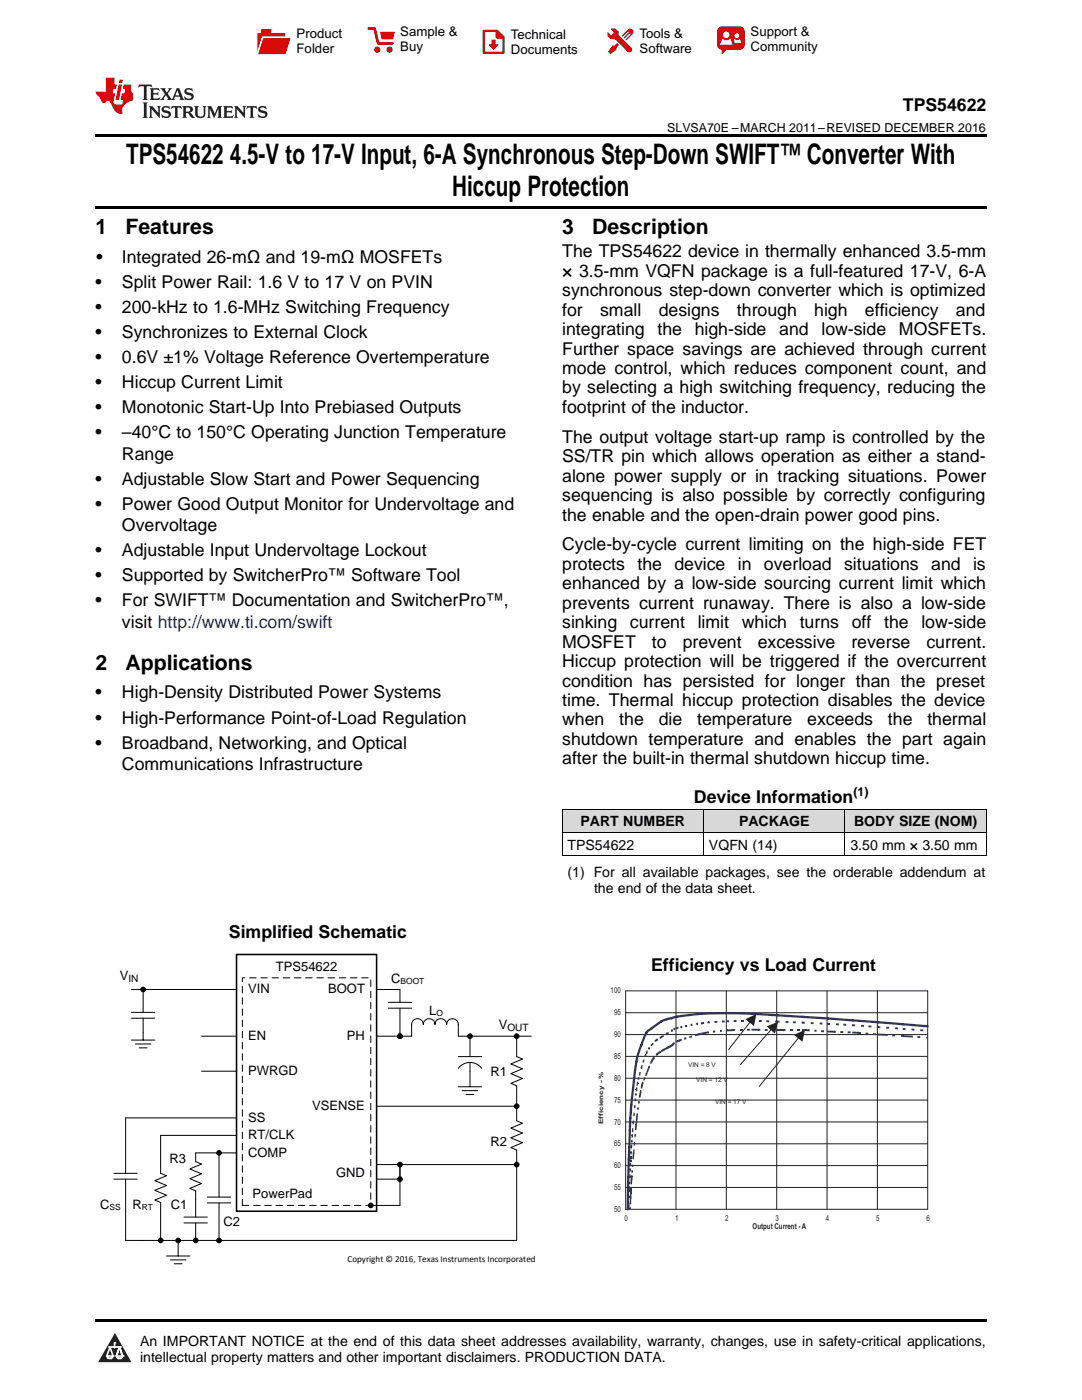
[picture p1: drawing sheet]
<svg xmlns="http://www.w3.org/2000/svg" width="216mm" height="279mm" viewBox="0 0 216 279" stroke-linecap="round" stroke-linejoin="round" font-family="sans-serif">
<g fill="#d8d8d8">
<path d="M112.2 161.5h28.2v4.7h-28.2z"/>
<path d="M140.4 161.5h28.2v4.7h-28.2z"/>
<path d="M168.6 161.5h28.2v4.7h-28.2z"/>
</g>
<path d="M22.9 266l3.3 5.9h-6.6z" fill="#231f20"/>
<path d="M21.3 270.6h1.2l-.3 .5h-.3a.53 .53 0 0 1-.6-.5z" fill-rule="evenodd" fill="#fff"/>
<path d="M21.3 270.6h1.2l-.3 .5h-.3a.53 .53 0 0 1-.6-.5z" fill="none" stroke="#231f20" stroke-width=".33"/>
<path d="M21.3 270.6l1.2 .1-.3 .4h-.5z" fill="none" stroke="#fff" stroke-width=".33"/>
<path d="M22.9 268.9h.1" fill="none" stroke="#fff" stroke-width=".33"/>
<path d="M22.9 268v.9z" fill="#fff"/>
<path d="M22.9 268v.9z" fill="none" stroke="#fff" stroke-width=".33"/>
<circle cx="22.9" cy="268" r=".16" fill="#fff"/>
<path d="M21.8 268.8h.1" fill="none" stroke="#fff" stroke-width=".33"/>
<path d="M21.8 268.8h2.2z" fill="#fff"/>
<path d="M21.8 268.8h2.2z" fill="none" stroke="#fff" stroke-width=".33"/>
<circle cx="24" cy="268.8" r=".16" fill="#fff"/>
<path d="M23.2 270.6h.1" fill="none" stroke="#fff" stroke-width=".33"/>
<path d="M23.8 268.8l-.6 1.8z" fill="#fff"/>
<path d="M23.8 268.8l-.6 1.8z" fill="none" stroke="#fff" stroke-width=".33"/>
<path d="M23.8 268.8l.7 1.8z" fill="#fff"/>
<path d="M23.8 268.8l.7 1.8z" fill="none" stroke="#fff" stroke-width=".33"/>
<path d="M24.4 270.6h.1" fill="none" stroke="#fff" stroke-width=".33"/>
<circle cx="21.3" cy="270.6" r=".16" fill="#fff"/>
<path d="M22 268.8l-.7 1.8z" fill="#fff"/>
<path d="M22 268.8l-.7 1.8z" fill="none" stroke="#fff" stroke-width=".33"/>
<path d="M22 268.8l.5 1.8z" fill="#fff"/>
<path d="M22 268.8l.5 1.8z" fill="none" stroke="#fff" stroke-width=".33"/>
<circle cx="22.5" cy="270.6" r=".16" fill="#fff"/>
<path d="M23.3 270.6h1.2a.63 .63 0 0 1-.6 .5 .63 .63 0 0 1-.6-.5z" fill-rule="evenodd" fill="#fff"/>
<path d="M23.3 270.6h1.2a.63 .63 0 0 1-.6 .5 .63 .63 0 0 1-.6-.5z" fill="none" stroke="#231f20" stroke-width=".33"/>
<path d="M23.3 270.6h1.2l-.4 .5h-.5z" fill="none" stroke="#fff" stroke-width=".33"/>
<path d="M23.2 270.6h.1" fill="none" stroke="#fff" stroke-width=".33"/>
<circle cx="24.5" cy="270.6" r=".16" fill="#fff"/>
<path d="M19 263.2h177.8v.5h-177.8z" fill="#000"/>
<path d="M47.2 190.5h27.9v51.2h-27.9z" fill="none" stroke="#000" stroke-width=".31"/>
<g fill="none" stroke="#000" stroke-width=".2">
<path d="M26.2 197.5h21M28.6 197.5v4.5M75.1 197.5h4.7v2.5M26.2 203.2h4.7M26.2 202h4.7M26.2 207.6h4.7M27 208.3h3.1M27.8 209.1h1.5M28.6 203.2v4.4M40.2 206.8h7M40.2 213.8h7M75.1 206.8h7v-2.3a1.16 1.16 0 0 1 1.2-1.2 1.16 1.16 0 0 1 1.2 1.2 1.16 1.16 0 0 1 1.1-1.2 1.16 1.16 0 0 1 1.2 1.2 1.16 1.16 0 0 1 1.2-1.2 1.16 1.16 0 0 1 1.1 1.2 1.16 1.16 0 0 1 1.2-1.2 1.16 1.16 0 0 1 1.2 1.2v2.3h14.5"/>
<path d="M77.5 201.2h4.6M77.5 200h4.6M79.8 201.2v5.6M91.5 213.2a2.91 2.91 0 0 1 4.6 0M91.5 210.9h4.6M91.5 216.9h4.6M92.2 217.7h3.1M93 218.4h1.6M93.8 206.8v4.1M93.8 212v4.9M103.1 206.8v4.1l1.2 .5-2.4 .9 2.4 1-2.4 1 2.4 .9-2.4 1 1.2 .5v7l1.2 .5-2.4 .9 2.4 1-2.4 1 2.4 .9-2.4 1 1.2 .5v2.9M22.7 235.3h4.7"/>
<path d="M22.7 234.2h4.7M25.1 235.3v12.3h13.9M41.4 238.9h4.6M43.7 230.1v8.8M47.2 230.1h-8.2v1.7l1.2 .5-2.3 1 2.3 1-2.3 .9 2.3 1-2.3 1 1.1 .5v5.2M47.2 226.6h-15.1v7.6l1.1 .4-2.3 1 2.3 1-2.3 1 2.3 .9-2.3 1 1.2 .5v7.6M47.2 223.1h-22.1v11.1M75.1 235.3h4.7M75.1 220.8h28M75.1 232.4h28M79.8 232.4v8.2h-5.8M103.1 232.4v15.2h-64.1"/>
<path d="M33.2 250.7h4.7M34 251.4h3.1M34.8 252.2h1.5M35.6 247.6v3.1M36.7 244.1h4.7M36.7 242.9h4.7M39 244.1v3.5M41.4 240.1h4.6M43.7 240.1v7.5"/>
<circle cx="28.6" cy="197.5" r=".47"/>
<circle cx="79.8" cy="206.8" r=".47"/>
<circle cx="93.8" cy="206.8" r=".47"/>
<circle cx="103.1" cy="206.8" r=".47"/>
<circle cx="43.7" cy="230.1" r=".47"/>
<circle cx="79.8" cy="235.3" r=".47"/>
<circle cx="79.8" cy="232.4" r=".47"/>
<circle cx="103.1" cy="232.4" r=".47"/>
<circle cx="103.1" cy="220.8" r=".47"/>
<circle cx="32.1" cy="247.6" r=".47"/>
<circle cx="35.6" cy="247.6" r=".47"/>
<circle cx="39" cy="247.6" r=".47"/>
<circle cx="43.7" cy="247.6" r=".47"/>
<circle cx="74" cy="240.6" r=".47"/>
</g>
<g fill="#000">
<circle cx="28.6" cy="197.5" r=".47"/>
<circle cx="79.8" cy="206.8" r=".47"/>
<circle cx="93.8" cy="206.8" r=".47"/>
<circle cx="103.1" cy="206.8" r=".47"/>
<circle cx="43.7" cy="230.1" r=".47"/>
<circle cx="79.8" cy="235.3" r=".47"/>
<circle cx="79.8" cy="232.4" r=".47"/>
<circle cx="103.1" cy="232.4" r=".47"/>
<circle cx="103.1" cy="220.8" r=".47"/>
<circle cx="32.1" cy="247.6" r=".47"/>
<circle cx="35.6" cy="247.6" r=".47"/>
<circle cx="39" cy="247.6" r=".47"/>
<circle cx="43.7" cy="247.6" r=".47"/>
<circle cx="74" cy="240.6" r=".47"/>
</g>
<path d="M48.4 195.1h25.6v45.5h-25.6z" fill="none" stroke="#000" stroke-width=".2" stroke-dasharray="1.3 .9"/>
<g fill="none" stroke="#231f20" stroke-width=".2">
<path d="M124.8 197.7h60.3v43.6h-60.3zM134.9 197.7v43.6M144.9 197.7v43.6M155 197.7v43.6M165 197.7v43.6M175.1 197.7v43.6M124.8 219.5h60.3M124.8 215.2h60.3M124.8 210.8h60.3M124.8 206.5h60.3M124.8 202.1h60.3M124.8 237h60.3"/>
<path d="M124.8 232.6h60.3M124.8 228.3h60.3M124.8 223.9h60.3"/>
</g>
<path d="M185.1 204.8l-25-1.9a191.2 191.2 0 0 0-16.3-.7 35.7 35.7 0 0 0-11 1.3l-1 .5-2.1 1.5a5.2 5.2 0 0 0-1.7 3 20.1 20.1 0 0 0-1.5 7.2l-.7 7.9-.6 17.7" fill="none" stroke="#2e3090" stroke-width=".46"/>
<g fill="#2e3090">
<path d="M125.3 240.8l.3 .1v.4h-.3z" fill-rule="evenodd"/>
<path d="M125.3 240.1h.3v.8h-.3z" fill-rule="evenodd"/>
<path d="M125.4 238.6h.3v.5h-.3z" fill-rule="evenodd"/>
<path d="M125.4 237.4h.3v.4h-.3z" fill-rule="evenodd"/>
<path d="M125.4 236.7h.3v.8h-.3z" fill-rule="evenodd"/>
<path d="M125.5 235.8h.3v.5h-.3z" fill-rule="evenodd"/>
<path d="M125.5 235.9h.3v.3h-.3z" fill-rule="evenodd"/>
<path d="M125.5 234.7h.3v.5l-.3-.1z" fill-rule="evenodd"/>
<path d="M125.6 234.4h.2v.7h-.3z" fill-rule="evenodd"/>
<path d="M125.6 233.1l.3 .1v.6h-.3z" fill-rule="evenodd"/>
<path d="M125.6 232.3h.3v.5h-.3z" fill-rule="evenodd"/>
<path d="M125.7 232l.2 .1v.6l-.3-.1z" fill-rule="evenodd"/>
<path d="M125.7 231.3h.3v.6h-.3z" fill-rule="evenodd"/>
<path d="M125.8 229.7h.3v.7h-.3z" fill-rule="evenodd"/>
<path d="M125.8 228.6l.3 .1v.5h-.3z" fill-rule="evenodd"/>
<path d="M125.8 228.4h.3v.6h-.3z" fill-rule="evenodd"/>
<path d="M125.9 228.6l.3 .1-.1 .1h-.3z" fill-rule="evenodd"/>
<path d="M125.9 227.6h.3v.3h-.3z" fill-rule="evenodd"/>
<path d="M125.9 227.5h.3v.5h-.3z" fill-rule="evenodd"/>
<path d="M126 226.3h.3v.8l-.3-.1z" fill-rule="evenodd"/>
<path d="M126.1 225.2h.3v.8l-.3-.1z" fill-rule="evenodd"/>
<path d="M126.3 223.6h.2v.8h-.3z" fill-rule="evenodd"/>
<path d="M126.4 222.3l.2 .1v.1h-.3z" fill-rule="evenodd"/>
<path d="M126.4 222.1h.3l-.1 .6h-.2z" fill-rule="evenodd"/>
<path d="M126.5 220.7h.3v.2h-.3z" fill-rule="evenodd"/>
<path d="M126.5 220.5h.3v.6h-.3z" fill-rule="evenodd"/>
<path d="M126.6 219.2h.3v.6h-.3z" fill-rule="evenodd"/>
<path d="M126.7 219.4h.3l-.1 .2h-.3z" fill-rule="evenodd"/>
<path d="M126.7 218.2h.3v.4h-.3z" fill-rule="evenodd"/>
<path d="M126.8 218.2h.3l-.1 .4h-.3z" fill-rule="evenodd"/>
<path d="M126.9 217h.3l-.1 .8h-.3z" fill-rule="evenodd"/>
<path d="M127.1 215.9h.3l-.1 .7h-.3z" fill-rule="evenodd"/>
<path d="M127.3 215h.3l-.1 .5h-.3z" fill-rule="evenodd"/>
<path d="M127.3 215.1h.3v.3h-.3z" fill-rule="evenodd"/>
<path d="M127.5 214.2l.3 .1z" fill-rule="evenodd"/>
<path d="M127.6 213.9h.3l-.1 .8-.3-.1z" fill-rule="evenodd"/>
<path d="M127.8 213h.3v.2h-.3z" fill-rule="evenodd"/>
<path d="M128 212.6h.3l-.2 .8-.3-.1z" fill-rule="evenodd"/>
<path d="M128.2 211.7h.3v.1h-.3z" fill-rule="evenodd"/>
<path d="M128.3 211.4l.3 .1-.1 .6-.3-.1z" fill-rule="evenodd"/>
<path d="M128.6 210.5l.3 .1v.1h-.3z" fill-rule="evenodd"/>
<path d="M128.7 210.3l.3 .1-.1 .5h-.3z" fill-rule="evenodd"/>
<path d="M129 209.7h.3l-.2 .7-.2-.1z" fill-rule="evenodd"/>
<path d="M129 210l.3 .1z" fill-rule="evenodd"/>
<path d="M129.4 209l.2 .1v.3l-.3-.1z" fill-rule="evenodd"/>
<path d="M129.5 209h.2l-.1 .5h-.2z" fill-rule="evenodd"/>
<path d="M129.8 208.4l.6-.3v.4l-.5 .3z" fill-rule="evenodd"/>
<path d="M130.6 207.6l.5-.2 .1 .4-.6 .2z" fill-rule="evenodd"/>
<path d="M130.9 207.4l.4-.1v.4l-.4 .1z" fill-rule="evenodd"/>
<path d="M131 207.3l.1-.1 .1 .4-.2 .1z" fill-rule="evenodd"/>
<path d="M131.7 207l.2-.1v.4h-.2z" fill-rule="evenodd"/>
<path d="M131.6 206.9l.4-.1v.4l-.4 .1z" fill-rule="evenodd"/>
<path d="M131.9 206.8l.5-.3v.4l-.5 .3z" fill-rule="evenodd"/>
<path d="M132.9 206.2l.5-.3v.4l-.5 .2z" fill-rule="evenodd"/>
<path d="M134 205.6l.2-.1v.4h-.2z" fill-rule="evenodd"/>
<path d="M133.9 205.5h.3v.3l-.3 .1z" fill-rule="evenodd"/>
<path d="M133.9 205.5l.3-.1v.4h-.2z" fill-rule="evenodd"/>
<path d="M134.5 205.2h.2v.4h-.2z" fill-rule="evenodd"/>
<path d="M134.4 205.2l.4-.1v.4l-.4 .1z" fill-rule="evenodd"/>
<path d="M134.9 205l.5-.1v.4l-.5 .1z" fill-rule="evenodd"/>
<path d="M135.8 204.8h.3v.3l-.3 .1z" fill-rule="evenodd"/>
<path d="M135.8 204.8l.2-.1 .1 .4h-.2z" fill-rule="evenodd"/>
<path d="M136.6 204.6h.5v.3l-.4 .1z" fill-rule="evenodd"/>
<path d="M136.8 204.6l.1-.1v.4h-.1z" fill-rule="evenodd"/>
<path d="M137.8 204.4l.3-.1v.4l-.3 .1z" fill-rule="evenodd"/>
<path d="M137.8 204.3h.3v.4h-.2z" fill-rule="evenodd"/>
<path d="M139 204.2h.2v.3l-.2 .1z" fill-rule="evenodd"/>
<path d="M138.9 204.2l.4-.1v.4h-.4z" fill-rule="evenodd"/>
<path d="M139.9 204h.3v.4h-.3z" fill-rule="evenodd"/>
<path d="M139.9 204h.6v.3l-.6 .1z" fill-rule="evenodd"/>
<path d="M141.2 203.9l.5-.1v.4l-.5 .1z" fill-rule="evenodd"/>
<path d="M142.5 203.8l.6-.1v.4l-.5 .1z" fill-rule="evenodd"/>
<path d="M144 203.7h.6v.3l-.6 .1z" fill-rule="evenodd"/>
<path d="M144.9 203.6h.6v.4h-.6z" fill-rule="evenodd"/>
<path d="M146.4 203.6h.6v.3l-.6 .1z" fill-rule="evenodd"/>
<path d="M151.4 203.6h.6v.4l-.6-.1z" fill-rule="evenodd"/>
<path d="M152.9 203.6h.6v.4h-.6z" fill-rule="evenodd"/>
<path d="M154.7 203.7h.6l-.1 .4h-.5z" fill-rule="evenodd"/>
<path d="M155 203.7h.6v.4h-.6z" fill-rule="evenodd"/>
<path d="M156.7 203.8h.6v.4l-.6-.1z" fill-rule="evenodd"/>
<path d="M158.2 203.8h.6v.4h-.6z" fill-rule="evenodd"/>
<path d="M160 203.9h.3v.4h-.3z" fill-rule="evenodd"/>
<path d="M160 203.9h.6v.4h-.6z" fill-rule="evenodd"/>
<path d="M161.8 204h.6v.4h-.6z" fill-rule="evenodd"/>
<path d="M163.5 204.1h.6v.4l-.6-.1z" fill-rule="evenodd"/>
<path d="M165 204.1l.6 .1v.4l-.6-.1z" fill-rule="evenodd"/>
<path d="M166.8 204.2l.6 .1v.3h-.6z" fill-rule="evenodd"/>
<path d="M168.3 204.3h.6v.4h-.6z" fill-rule="evenodd"/>
<path d="M170 204.4h.3v.4h-.3z" fill-rule="evenodd"/>
<path d="M170.1 204.4h.5v.4h-.6z" fill-rule="evenodd"/>
<path d="M171.8 204.5l.6 .1v.3h-.6z" fill-rule="evenodd"/>
<path d="M173.3 204.6l.6 .1v.4l-.6-.1z" fill-rule="evenodd"/>
<path d="M175.1 204.8h.3v.4l-.4-.1z" fill-rule="evenodd"/>
<path d="M175.1 204.8h.6v.4h-.6z" fill-rule="evenodd"/>
<path d="M176.8 204.9h.6v.4h-.6z" fill-rule="evenodd"/>
<path d="M178.6 205l.6 .1v.3h-.6z" fill-rule="evenodd"/>
<path d="M180.1 205.1l.6 .1v.4l-.6-.1z" fill-rule="evenodd"/>
<path d="M181.9 205.3h.6v.4h-.6z" fill-rule="evenodd"/>
<path d="M183.6 205.4h.6v.4h-.6z" fill-rule="evenodd"/>
</g>
<g fill="#2e3090">
<path d="M125.4 238.7h.3v.3h-.3z"/>
<path d="M125.4 237.5h.3v.3h-.3z"/>
<path d="M125.4 237.1h.3z"/>
<path d="M125.6 234.7l.2 .1z"/>
<path d="M125.6 233.4h.3v.2h-.3z"/>
<path d="M125.7 232.3h.2v.1h-.2z"/>
<path d="M125.7 231.5h.3v.2h-.3z"/>
<path d="M125.7 230.7h.3v.5h-.3z"/>
<path d="M125.7 230.8h.3v.2h-.3z"/>
<path d="M125.8 230l.3 .1z"/>
<path d="M126 226.7h.3z"/>
<path d="M126.2 224h.3z"/>
<path d="M126.8 217.4l.3 .1z"/>
<path d="M127.1 216.3h.3z"/>
<path d="M130.1 208.1v.4z"/>
<path d="M135.1 204.9l.1 .4z"/>
<path d="M141.4 203.9l.1 .4z"/>
<path d="M147.9 203.5h.6v.4h-.6z"/>
<path d="M149.3 203.5h.6v.4h-.6z"/>
<path d="M150 203.5h.5v.4h-.5z"/>
<path d="M165.3 204.1v.4z"/>
<path d="M180.4 205.1v.4z"/>
</g>
<g fill="#1c4b87">
<path d="M125.6 241.1h.3v.2h-.3z" fill-rule="evenodd"/>
<path d="M125.6 240.8l.3 .1v.4h-.3z" fill-rule="evenodd"/>
<path d="M125.6 239.9h.3v.4h-.3z" fill-rule="evenodd"/>
<path d="M125.7 238.8l.3 .1-.1 1.4h-.3z" fill-rule="evenodd"/>
<path d="M125.7 238h.3v1.2h-.3z" fill-rule="evenodd"/>
<path d="M125.7 237.4l.3 .1v.5h-.3z" fill-rule="evenodd"/>
<path d="M125.8 237h.3l-.1 .6h-.3z" fill-rule="evenodd"/>
<path d="M125.8 237h.3v.4l-.3-.1z" fill-rule="evenodd"/>
<path d="M125.8 236h.3v.3l-.3-.1z" fill-rule="evenodd"/>
<path d="M125.8 235.9h.3v.5h-.3z" fill-rule="evenodd"/>
<path d="M125.8 235.4h.3v.6h-.3z" fill-rule="evenodd"/>
<path d="M125.9 235.1h.3l-.1 .7-.3-.1z" fill-rule="evenodd"/>
<path d="M125.9 234.8h.3v.7h-.3z" fill-rule="evenodd"/>
<path d="M125.9 234.5h.3v.7h-.3z" fill-rule="evenodd"/>
<path d="M126 233.5l.3 .1v.4h-.3z" fill-rule="evenodd"/>
<path d="M126 233.6l.3 .1v.2h-.3z" fill-rule="evenodd"/>
<path d="M126.1 232.4h.3v.5h-.3z" fill-rule="evenodd"/>
<path d="M126.1 232.5h.3v.3h-.3z" fill-rule="evenodd"/>
<path d="M126.2 230.8h.3v.5h-.3z" fill-rule="evenodd"/>
<path d="M126.3 229.9l.3 .1-.1 1.2h-.3z" fill-rule="evenodd"/>
<path d="M126.3 229.4h.3v.9h-.3z" fill-rule="evenodd"/>
<path d="M126.5 227.9h.3l-.1 .7h-.3z" fill-rule="evenodd"/>
<path d="M126.6 226.5l.3 .1v.1h-.3z" fill-rule="evenodd"/>
<path d="M126.6 226.3h.3v.7l-.3-.1z" fill-rule="evenodd"/>
<path d="M126.7 225h.3v.5h-.3z" fill-rule="evenodd"/>
<path d="M126.7 224.7h.3v.7h-.3z" fill-rule="evenodd"/>
<path d="M126.8 224.3l.3 .1-.1 .7h-.3z" fill-rule="evenodd"/>
<path d="M126.8 224h.3v.7h-.3z" fill-rule="evenodd"/>
<path d="M126.9 223.1l.3 .1-.1 .9h-.3z" fill-rule="evenodd"/>
<path d="M127 222.6h.3l-.1 .9h-.3z" fill-rule="evenodd"/>
<path d="M127 222.2h.3v.8h-.3z" fill-rule="evenodd"/>
<path d="M127.2 221.1h.3l-.1 .3h-.3z" fill-rule="evenodd"/>
<path d="M127.2 221h.3v.5l-.3-.1z" fill-rule="evenodd"/>
<path d="M127.3 219.7h.3v.6l-.3-.1z" fill-rule="evenodd"/>
<path d="M127.4 219.9h.3l-.1 .2h-.3z" fill-rule="evenodd"/>
<path d="M127.5 218.5h.3v.6h-.3z" fill-rule="evenodd"/>
<path d="M127.6 218.2h.3l-.1 .7h-.3z" fill-rule="evenodd"/>
<path d="M127.7 217.8h.3l-.1 .8-.3-.1z" fill-rule="evenodd"/>
<path d="M127.7 217.5h.3v.7h-.3z" fill-rule="evenodd"/>
<path d="M127.9 216.6h.3l-.1 .7-.3-.1z" fill-rule="evenodd"/>
<path d="M128 216.3l.3 .1-.1 .6h-.3z" fill-rule="evenodd"/>
<path d="M128 216.1h.3v.6h-.3z" fill-rule="evenodd"/>
<path d="M128.1 215.9h.3l-.1 .6h-.3z" fill-rule="evenodd"/>
<path d="M128.1 216.1h.3v.2h-.3z" fill-rule="evenodd"/>
<path d="M128.3 215.2h.3v.2l-.3-.1z" fill-rule="evenodd"/>
<path d="M128.5 215h.3l-.2 .6h-.3z" fill-rule="evenodd"/>
<path d="M128.9 214.1h.2l-.1 .7-.3-.1z" fill-rule="evenodd"/>
<path d="M129.1 213.4h.3l-.3 1.1h-.2z" fill-rule="evenodd"/>
<path d="M129.4 212.8h.2l-.2 1h-.3z" fill-rule="evenodd"/>
<path d="M129.4 212.7h.3l-.1 .5h-.2z" fill-rule="evenodd"/>
<path d="M129.7 211.9h.3v.1h-.3z" fill-rule="evenodd"/>
<path d="M129.8 211.7h.3l-.1 .6h-.3z" fill-rule="evenodd"/>
<path d="M130 211.4h.3l-.1 .7h-.3z" fill-rule="evenodd"/>
<path d="M130.1 211.2h.3l-.1 .7-.3-.1z" fill-rule="evenodd"/>
<path d="M130.2 211h.3l-.1 .6h-.3z" fill-rule="evenodd"/>
<path d="M130.4 210.9h.3l-.2 .6-.3-.1z" fill-rule="evenodd"/>
<path d="M130.4 211.1h.3v.2h-.3z" fill-rule="evenodd"/>
<path d="M131 210.4l.1-.1 .1 .4-.2 .1z" fill-rule="evenodd"/>
<path d="M130.9 210.3l.4-.1v.4l-.4 .1z" fill-rule="evenodd"/>
<path d="M131 210.2l.4-.1v.4l-.4 .1z" fill-rule="evenodd"/>
<path d="M131.1 210.1l.5-.2 .1 .4-.6 .2z" fill-rule="evenodd"/>
<path d="M131.4 209.9l.5-.2v.4l-.5 .2z" fill-rule="evenodd"/>
<path d="M131.6 209.7h.1v.4h-.1z" fill-rule="evenodd"/>
<path d="M131.9 209.6l.5-.2v.4l-.5 .2z" fill-rule="evenodd"/>
<path d="M132.1 209.4l.6-.1v.4l-.6 .1z" fill-rule="evenodd"/>
<path d="M132.4 209.3l.8-.3v.4l-.8 .3z" fill-rule="evenodd"/>
<path d="M132.9 209l.5-.1v.4l-.5 .1z" fill-rule="evenodd"/>
<path d="M133.1 208.9l.6-.1v.3l-.6 .2z" fill-rule="evenodd"/>
<path d="M133.4 208.8l.5-.2v.4l-.5 .1z" fill-rule="evenodd"/>
<path d="M133.6 208.6l.4-.1 .1 .4-.5 .1z" fill-rule="evenodd"/>
<path d="M133.9 208.5l.3-.1v.4l-.3 .1z" fill-rule="evenodd"/>
<path d="M133.9 208.4l.4-.1v.4l-.3 .1z" fill-rule="evenodd"/>
<path d="M134 208.3l.4-.1v.4l-.4 .1z" fill-rule="evenodd"/>
<path d="M134.1 208.2l.4-.1v.4l-.4 .1z" fill-rule="evenodd"/>
<path d="M134.2 208.1l.5-.1v.4l-.5 .1z" fill-rule="evenodd"/>
<path d="M134.4 208h.1l-.1 .4z" fill-rule="evenodd"/>
<path d="M135 207.7h.2v.4h-.1z" fill-rule="evenodd"/>
<path d="M134.9 207.7l.5-.1v.4l-.5 .1z" fill-rule="evenodd"/>
<path d="M135.1 207.6l.5-.1v.4l-.5 .1z" fill-rule="evenodd"/>
<path d="M135.3 207.5l.6-.1v.4l-.6 .1z" fill-rule="evenodd"/>
<path d="M135.6 207.4l.4-.1 .1 .4-.5 .1z" fill-rule="evenodd"/>
<path d="M136.6 207.1h.2v.4h-.1z" fill-rule="evenodd"/>
<path d="M136.5 207.1l.4-.1v.4l-.4 .1z" fill-rule="evenodd"/>
<path d="M137.5 206.8l.6-.1v.3l-.6 .2z" fill-rule="evenodd"/>
<path d="M138.7 206.4l.5-.1v.4l-.5 .1z" fill-rule="evenodd"/>
<path d="M138.9 206.3l.6-.1 .1 .4-.7 .1z" fill-rule="evenodd"/>
<path d="M139.3 206.2h.6v.3l-.6 .1z" fill-rule="evenodd"/>
<path d="M139.6 206.2l.3-.1v.4h-.3z" fill-rule="evenodd"/>
<path d="M139.9 206.1l.9-.2v.4l-.9 .2z" fill-rule="evenodd"/>
<path d="M140.5 205.9l.9-.1 .1 .4-1 .1z" fill-rule="evenodd"/>
<path d="M141.2 205.8h.2v.4h-.2z" fill-rule="evenodd"/>
<path d="M142.3 205.7h.4v.4h-.4z" fill-rule="evenodd"/>
<path d="M142.4 205.7h.1l.1 .3-.2 .1z" fill-rule="evenodd"/>
<path d="M143.7 205.6h.3v.3l-.3 .1z" fill-rule="evenodd"/>
<path d="M143.7 205.6l.3-.1v.4h-.3z" fill-rule="evenodd"/>
<path d="M144.9 205.5l1.6-.1v.4h-1.6z" fill-rule="evenodd"/>
<path d="M146.2 205.4h.5v.4h-.5z" fill-rule="evenodd"/>
<path d="M149 205.3h.6v.4h-.6z" fill-rule="evenodd"/>
<path d="M150 205.3h1.5v.4h-1.6z" fill-rule="evenodd"/>
<path d="M151.2 205.3h.5v.4h-.5z" fill-rule="evenodd"/>
<path d="M152.6 205.3l.6 .1v.4l-.6-.1z" fill-rule="evenodd"/>
<path d="M154.1 205.4h.6v.4h-.6z" fill-rule="evenodd"/>
<path d="M156.2 205.4h.5v.4h-.5z" fill-rule="evenodd"/>
<path d="M160 205.4h.9v.4h-.9z" fill-rule="evenodd"/>
<path d="M160.6 205.4h1l-.1 .4h-.9z" fill-rule="evenodd"/>
<path d="M161.3 205.4h.2v.4h-.3z" fill-rule="evenodd"/>
<path d="M162.7 205.5h.1v.4h-.2z" fill-rule="evenodd"/>
<path d="M162.5 205.5h.5l-.1 .4h-.4z" fill-rule="evenodd"/>
<path d="M163.8 205.6h.6v.4h-.6z" fill-rule="evenodd"/>
<path d="M165 205.7h1.6v.4h-1.6z" fill-rule="evenodd"/>
<path d="M166.3 205.7h.5v.4h-.5z" fill-rule="evenodd"/>
<path d="M167.7 205.8h.6v.4h-.6z" fill-rule="evenodd"/>
<path d="M169.1 205.8h.6v.4h-.6z" fill-rule="evenodd"/>
<path d="M170.1 205.9h1.5v.4l-1.6-.1z" fill-rule="evenodd"/>
<path d="M171.3 205.9l.5 .1v.4l-.5-.1z" fill-rule="evenodd"/>
<path d="M172.7 206.1h.6v.4h-.6z" fill-rule="evenodd"/>
<path d="M174.2 206.2h.6l-.1 .4h-.5z" fill-rule="evenodd"/>
<path d="M175.1 206.2l2 .2v.3l-2-.1z" fill-rule="evenodd"/>
<path d="M178 206.4l.6 .1v.4l-.6-.1z" fill-rule="evenodd"/>
<path d="M179.8 206.5l.6 .1v.4l-.6-.1z" fill-rule="evenodd"/>
<path d="M180.1 206.6l2.1 .1v.4l-2.1-.1z" fill-rule="evenodd"/>
<path d="M183.1 206.8h.5v.4h-.6z" fill-rule="evenodd"/>
<path d="M184.8 206.9h.3v.4h-.3z" fill-rule="evenodd"/>
</g>
<g fill="#1c4b87">
<path d="M125.6 241.1h.3v.1h-.3z"/>
<path d="M125.7 237.7h.3v.5h-.3z"/>
<path d="M125.7 237.2h.3v.6h-.3z"/>
<path d="M125.9 234.8l.3 .1z"/>
<path d="M126.4 228.2l.3 .1z"/>
<path d="M126.8 224.4h.3z"/>
<path d="M145.2 205.5v.3z"/>
<path d="M147.6 205.3h.6v.4h-.6z"/>
<path d="M155 205.4h1.5v.4h-1.5z"/>
<path d="M157.6 205.4h.6v.4h-.6z"/>
<path d="M159.1 205.3h.6v.4h-.6z"/>
<path d="M159.4 205.3v.4z"/>
</g>
<path d="M149.7 204l-4.3 5.4" fill="none" stroke="#231f20" stroke-width=".2"/>
<path d="M148.7 203.4l2.2-1-.5 2.4z" fill="#231f20"/>
<path d="M153.9 205.5l-6.2 7" fill="none" stroke="#231f20" stroke-width=".2"/>
<path d="M153 204.8l2.2-.9-.6 2.4z" fill="#231f20"/>
<path d="M159.3 207.1l-7.8 9.7" fill="none" stroke="#231f20" stroke-width=".2"/>
<path d="M158.4 206.5l2.2-1-.5 2.4z" fill="#231f20"/>
<path d="M112.2 170.8h84.6M112.2 166.1h84.6M112.2 161.5h84.6M112.2 161.5v9.4M140.4 161.5v9.4M168.6 161.5v9.4M196.8 161.5v9.4" fill="none" stroke="#000" stroke-width=".2"/>
<path d="M19 26.8h177.8v.6h-177.8zM19 41.2h177.8v.5h-177.8z" fill="#000"/>
<path d="M27.7 16.9l-.1 .6 .6-.3h.5v.2v2.2l-.2 .4h1l-.2-.4v-2.2v-.2h.5l.6 .3-.2-.6zM29.9 17.6l.2 .4v1.6l-.2 .4h1.9l.1-.6a1.09 1.09 0 0 1-1.3 .1v-.6h.6l.4 .2v-.7l-.2 .2h-.8v-.6l.2-.1a1.01 1.01 0 0 1 1 .3l-.1-.6zM32 17.6l.9 1.2-1 1.2h.9l-.2-.3 .5-.7 .5 .7-.3 .3h1.7l-.2-.3 .1-.4h1l.1 .4-.2 .3h1l-.3-.4-.7-2h-.5l-1 2.2-.8-1.1 .9-1.1h-.9l.2 .2-.4 .7-.4-.7 .2-.2zM35.4 18l.4 1h-.8zM37 17.7a.66 .66 0 0 0-.2 .8 .66 .66 0 0 0 .6 .4l.7 .2 .1 .2a.8 .8 0 0 1-.7 .4 .8 .8 0 0 1-.7-.5l.1 .8 .2-.2a.94 .94 0 0 0 1.1 .1 .94 .94 0 0 0 .4-.9 1.48 1.48 0 0 0-1.3-.6v-.4a1.1 1.1 0 0 1 1.2 .2l-.2-.6-.2 .1-.5-.1zM28.5 20.4l.2 .4v2.3l-.2 .4h1l-.2-.4v-2.3l.2-.4zM29.7 21.2l.2 .4v1.5l-.2 .4h.8l-.3-.4 .1-1.3 1.6 1.8v-2l.2-.4h-.7l.2 .2v1.1l-1.2-1.3zM32.5 21.3a.66 .66 0 0 0-.2 .8 .66 .66 0 0 0 .6 .4l.6 .2 .2 .2a.8 .8 0 0 1-.8 .4 .8 .8 0 0 1-.7-.5l.2 .7 .2-.1a.94 .94 0 0 0 1 .1 .94 .94 0 0 0 .5-1 1.47 1.47 0 0 0-1.3-.6l-.1-.3a1.1 1.1 0 0 1 1.3 .2l-.2-.6-.2 .1-.5-.2zM34.3 21.2l-.2 .6a.64 .64 0 0 1 .8-.3v1.6l-.2 .4h1l-.3-.4 .1-1.6a.66 .66 0 0 1 .8 .3l-.2-.6zM36.3 21.2l.3 .4v1.5l-.3 .4h1l-.2-.2v-.7h.5l.1 .1a.8 .8 0 0 0 1.2 .7l-1-1a.62 .62 0 0 0 .6-.5 .62 .62 0 0 0-.6-.7zM37.1 21.5h.1a.48 .48 0 0 1 .6 0 .48 .48 0 0 1 .1 .6l-.2 .1-.6 .1zM38.7 21.2l.2 .2a2.29 2.29 0 0 0 .4 2 1.05 1.05 0 0 0 1.7-.7v-1.3l.2-.2h-.8l.2 .4v1.1a.61 .61 0 0 1-.6 .6 .61 .61 0 0 1-.6-.6v-1.1l.3-.4zM41.3 21.2l.3 .4v1.5l-.3 .4h.8l-.2-.4v-1.4l.8 1.9 .9-1.9v1.4l-.2 .4h.9l-.2-.4v-1.5l.2-.4h-.8l-.7 1.5-.6-1.5zM44.5 21.2l.2 .4v1.5l-.2 .4h1.9l.2-.6a1.1 1.1 0 0 1-1.4 .2v-.7h.6l.4 .2v-.6l-.2 .1-.8 .1v-.6l.2-.1a1.02 1.02 0 0 1 1.1 .2l-.2-.5zM46.7 21.2l.2 .4v1.5l-.2 .4h.8l-.3-.4 .1-1.3 1.6 1.8v-2l.2-.4h-.7l.2 .2v1.1l-1.2-1.3zM49.3 21.2l-.1 .6a.64 .64 0 0 1 .8-.3v1.6l-.3 .4h1l-.2-.4v-1.6a.66 .66 0 0 1 .8 .3l-.1-.6zM51.7 21.3a.66 .66 0 0 0-.2 .7 .66 .66 0 0 0 .7 .5l.6 .2 .1 .2a.8 .8 0 0 1-.7 .4 .8 .8 0 0 1-.7-.5l.1 .7 .2-.1a.94 .94 0 0 0 1.1 .1 .94 .94 0 0 0 .4-1 1.48 1.48 0 0 0-1.2-.6l-.1-.3a1.1 1.1 0 0 1 1.2 .2l-.2-.6-.1 .1-.6-.2z" fill="#231f20"/>
<path d="M21.1 15.5v2.8h-2v.4l.9 .9a.96 .96 0 0 0 1 1 .59 .59 0 0 1 .5-.4 .59 .59 0 0 1 .5 .3l.4 .8a1.61 1.61 0 0 0 2.1 1.3 1.63 1.63 0 0 1 1.1-2.2l.9-.3v-1.5a1.6 1.6 0 0 1-.4-1.7h-1.4l-.2 .9h.5l-.2 .8h-.5l-.2 1v.3h.5l-.2 .9h-.7a.74 .74 0 0 1-1-.6l.3-1.6h-.5l.2-.8h.5l.1-.9h-.4v-1.4zM23.7 16.9l-.7 3h.8l.6-3zM23.8 15.9l-.1 .7h.7l.2-.7z" fill="#ee1d23"/>
<g fill="#d60000">
<path d="M52.1 5.8h2v.8h2.8v4.2h-5.5v-4.2h.7z" fill-rule="evenodd"/>
<path d="M52.4 7.5h5.6l-1 3.3h-5.6z" fill-rule="evenodd"/>
</g>
<path d="M52.4 7.4h5.7l-.1 .1h-5.5l-1.1 3.3z" fill-rule="evenodd" fill="#fff"/>
<path d="M52.4 7.4h5.7l-.1 .1h-5.5l-1.1 3.3z" fill="none" stroke="#fff" stroke-width=".2"/>
<path d="M73.6 5.7h1.1l.7 2.9h2.9" fill="none" stroke="#d60000" stroke-width=".55"/>
<g fill="#d60000">
<path d="M75.8 6.3h3l-.4 1.6h-2.2z" fill-rule="evenodd"/>
<circle cx="75.3" cy="9.9" r=".62"/>
<circle cx="77.7" cy="9.9" r=".62"/>
</g>
<path d="M96.5 6.2h2.7l1.3 1.2v3.1h-4z" fill="none" stroke="#d60000" stroke-width=".44"/>
<g fill="#d60000">
<path d="M98.1 7.9h.8v1h.5l-.9 1.1-1-1v-.1h.6z" fill-rule="evenodd"/>
<path d="M98.9 6.2h.3l1.3 1.2v.4h-1.3l-.3-.4z" fill-rule="evenodd"/>
<path d="M121.9 5.7h.8l.7 .6 .1 .7 2.5 2.5-.8 .8-2.3-2.3-1.1-.2-.6-.6v-.8l.7 .6 .5-.4v-.2l-.5-.5z" fill-rule="evenodd"/>
<path d="M122.2 9.1h.4l.5-.5 .4 .4-.5 .5v.4l-1.2 .9-.5-.5z" fill-rule="evenodd"/>
<path d="M125.3 5.9a.67 .67 0 0 1 .9 0 .67 .67 0 0 1 0 .9z" fill-rule="evenodd"/>
<path d="M125.3 5.9l.9 .9-1.2 1.2h-.2v-.2l1-.9v-.2h-.2l-.9 1h-.2v-.2l.9-1 .1-.2h-.3l-.9 1h-.2v-.2z" fill-rule="evenodd"/>
<circle cx="125.6" cy="9.9" r=".54"/>
</g>
<path d="M123.3 6.3v.7" fill="none" stroke="#d60000" stroke-width=".2"/>
<g fill="#d60000">
<path d="M143.4 5.5l.6-.2h3.6a.95 .95 0 0 1 1 .9v2.8a.95 .95 0 0 1-1 .9h-3.6a.95 .95 0 0 1-.9-.9v-2.8z" fill-rule="evenodd"/>
<path d="M144 9.9h.9l-.7 .9h-.2z" fill-rule="evenodd"/>
</g>
<g fill="#fff">
<path d="M146.6 8.6h1.3z"/>
<path d="M144.1 7.8h.3l.1 .2h.8l.2-.2h.3l.4 1.1h-2.5z" fill-rule="evenodd"/>
<path d="M146.4 7.8h.3l.1 .2h.5l.2-.2h.2l.2 .8h-1.3z" fill-rule="evenodd"/>
<circle cx="144.9" cy="6.9" r=".65"/>
<circle cx="147" cy="7.1" r=".48"/>
</g>
<g font-size="5.6">
<text x="25.2" y="32.8">TPS54622</text>
<text x="45.9" y="32.8">4.5-V to 17-V Input, 6-A Synchronous Step-Down SWIFT™ Converter With</text>
<text x="90.2" y="39.2">Hiccup Protection</text>
</g>
<g font-size="4.2">
<text x="19" y="46.7">1</text>
<text x="25" y="46.7">Features</text>
<text x="112.2" y="46.7">3</text>
<text x="118.2" y="46.7">Description</text>
<text x="19" y="133.7">2</text>
<text x="25" y="133.7">Applications</text>
</g>
<g font-size="3.5">
<text x="180.2" y="22.2">TPS54622</text>
<text x="19.2" y="52.4">•</text>
<text x="24.3" y="52.4">Integrated 26-mΩ and 19-mΩ MOSFETs</text>
<text x="112.2" y="51.4">The TPS54622 device in thermally enhanced 3.5-mm</text>
<text x="19" y="57.4">•</text>
<text x="24.3" y="57.4">Split Power Rail: 1.6 V to 17 V on PVIN</text>
<text x="112.2" y="55.2">× 3.5-mm VQFN package is a full-featured 17-V, 6-A</text>
<text x="112.2" y="59.1">synchronous step-down converter which is optimized</text>
<text x="19" y="62.4">•</text>
<text x="24.3" y="62.4">200-kHz to 1.6-MHz Switching Frequency</text>
<text x="112.2" y="63">for</text>
<text x="119.8" y="63">small</text>
<text x="131.4" y="63">designs</text>
<text x="147.1" y="63">through</text>
<text x="162.5" y="63">high</text>
<text x="172.6" y="63">efficiency</text>
<text x="190.8" y="63">and</text>
<text x="19" y="67.5">•</text>
<text x="24.3" y="67.5">Synchronizes to External Clock</text>
<text x="112.2" y="66.9">integrating</text>
<text x="112.2" y="70.8">Further space savings are achieved through current</text>
<text x="131.2" y="66.9">the</text>
<text x="138.6" y="66.9">high-side</text>
<text x="155.5" y="66.9">and</text>
<text x="163.9" y="66.9">low-side</text>
<text x="179.4" y="66.9">MOSFETs.</text>
<text x="19" y="72.5">•</text>
<text x="19" y="77.5">•</text>
<text x="24.3" y="72.5">0.6V ±1% Voltage Reference Overtemperature</text>
<text x="24.3" y="77.5">Hiccup Current Limit</text>
<text x="112.2" y="74.6">mode control, which reduces component count, and</text>
<text x="19" y="82.5">•</text>
<text x="24.3" y="82.5">Monotonic Start-Up Into Prebiased Outputs</text>
<text x="112.2" y="78.5">by selecting a high switching frequency, reducing the</text>
<text x="112.2" y="82.4">footprint of the inductor.</text>
<text x="19" y="87.5">•</text>
<text x="24.3" y="87.5">–40°C to 150°C Operating Junction Temperature</text>
<text x="112.2" y="88.4">The output voltage start-up ramp is controlled by the</text>
<text x="24.3" y="91.7">Range</text>
<text x="112.2" y="92.3">SS/TR pin which allows operation as either a stand-</text>
<text x="19" y="96.7">•</text>
<text x="19" y="101.7">•</text>
<text x="24.3" y="96.7">Adjustable Slow Start and Power Sequencing</text>
<text x="24.3" y="101.7">Power Good Output Monitor for Undervoltage and</text>
<text x="112.2" y="96.1">alone power supply or in tracking situations. Power</text>
<text x="112.2" y="100">sequencing is also possible by correctly configuring</text>
<text x="24.3" y="106">Overvoltage</text>
<text x="112.2" y="103.9">the enable and the open-drain power good pins.</text>
<text x="19" y="111">•</text>
<text x="24.3" y="111">Adjustable Input Undervoltage Lockout</text>
<text x="112.2" y="109.9">Cycle-by-cycle current limiting on the high-side FET</text>
<text x="112.2" y="113.7">protects</text>
<text x="127.2" y="113.7">the</text>
<text x="134.6" y="113.7">device</text>
<text x="147.2" y="113.7">in</text>
<text x="152.4" y="113.7">overload</text>
<text x="168.4" y="113.7">situations and</text>
<text x="194.2" y="113.7">is</text>
<text x="19" y="116">•</text>
<text x="24.3" y="116">Supported by SwitcherPro™ Software Tool</text>
<text x="112.2" y="117.6">enhanced by a low-side sourcing current limit which</text>
<text x="19" y="121">•</text>
<text x="24.3" y="121">For SWIFT™ Documentation and SwitcherPro™,</text>
<text x="24.3" y="125.2">visit http://www.ti.com/swift</text>
<text x="112.2" y="121.5">prevents current runaway. There is also a low-side</text>
<text x="112.2" y="125.4">sinking</text>
<text x="125.7" y="125.4">current</text>
<text x="139.2" y="125.4">limit</text>
<text x="148" y="125.4">which</text>
<text x="159.6" y="125.4">turns</text>
<text x="170" y="125.4">off</text>
<text x="176.4" y="125.4">the</text>
<text x="183.9" y="125.4">low-side</text>
<text x="112.2" y="129.3">MOSFET</text>
<text x="130.1" y="129.3">to</text>
<text x="136.2" y="129.3">prevent</text>
<text x="151.2" y="129.3">excessive</text>
<text x="169.9" y="129.3">reverse</text>
<text x="184.9" y="129.3">current.</text>
<text x="112.2" y="133.1">Hiccup protection will be triggered if the overcurrent</text>
<text x="112.2" y="137">condition has persisted for longer than the preset</text>
<text x="19" y="139.4">•</text>
<text x="24.3" y="139.4">High-Density Distributed Power Systems</text>
<text x="112.2" y="140.9">time. Thermal hiccup protection disables the device</text>
<text x="19" y="144.4">•</text>
<text x="19" y="149.4">•</text>
<text x="24.3" y="144.4">High-Performance Point-of-Load Regulation</text>
<text x="24.3" y="149.4">Broadband, Networking, and Optical</text>
<text x="112.2" y="144.8">when</text>
<text x="112.2" y="148.7">shutdown temperature and enables the part again</text>
<text x="123.6" y="144.8">the</text>
<text x="131.4" y="144.8">die</text>
<text x="139.1" y="144.8">temperature</text>
<text x="161.1" y="144.8">exceeds</text>
<text x="177.2" y="144.8">the</text>
<text x="185" y="144.8">thermal</text>
<text x="24.3" y="153.6">Communications Infrastructure</text>
<text x="112.2" y="152.5">after the built-in thermal shutdown hiccup time.</text>
<text x="138.5" y="160.3">Device Information</text>
<text x="45.7" y="187.3">Simplified Schematic</text>
<text x="129.9" y="193.7">Efficiency vs Load Current</text>
</g>
<g font-size="2.8">
<text x="115.8" y="164.9">PART NUMBER</text>
<text x="147.5" y="164.9">PACKAGE</text>
<text x="170.4" y="164.9">BODY SIZE (NOM)</text>
<text x="113.2" y="169.6">TPS54622</text>
<text x="141.5" y="169.6">VQFN (14)</text>
<text x="169.7" y="169.6">3.50 mm × 3.50 mm</text>
<text x="113.2" y="175.1">(1) For all available packages, see the orderable addendum at</text>
<text x="118.5" y="178.3">the end of the data sheet.</text>
<text x="27.9" y="268.6">An IMPORTANT NOTICE at the end of this data sheet addresses availability, warranty, changes, use in safety-critical applications,</text>
<text x="27.9" y="271.8">intellectual property matters and other important disclaimers. PRODUCTION DATA.</text>
</g>
<g font-size="2.6">
<text x="59.2" y="7.6">Product</text>
<text x="59.2" y="10.6">Folder</text>
<text x="79.9" y="7.3">Sample &amp;</text>
<text x="79.9" y="10.2">Buy</text>
<text x="101.9" y="7.8">Technical</text>
<text x="101.9" y="10.8">Documents</text>
<text x="127.6" y="7.6">Tools &amp;</text>
<text x="127.6" y="10.6">Software</text>
<text x="149.8" y="7.2">Support &amp;</text>
<text x="149.8" y="10.2">Community</text>
<text x="23.9" y="195.5">V</text>
<text x="55.1" y="193.8">TPS54622</text>
<text x="78.1" y="196.1">C</text>
<text x="49.5" y="198.3">VIN</text>
<text x="65.5" y="198.3">BOOT</text>
<text x="85.6" y="202.5">L</text>
<text x="49.5" y="207.6">EN</text>
<text x="69.2" y="207.6">PH</text>
<text x="99.5" y="205.4">V</text>
<text x="49.5" y="214.6">PWRGD</text>
<text x="97.9" y="214.7">R1</text>
<text x="62.3" y="221.5">VSENSE</text>
<text x="49.5" y="227.4">RT/CLK</text>
<text x="49.5" y="223.9">SS</text>
<text x="33.8" y="232.2">R3</text>
<text x="49.5" y="230.9">COMP</text>
<text x="97.9" y="228.7">R2</text>
<text x="50.4" y="239">PowerPad</text>
<text x="67.1" y="234.9">GND</text>
<text x="20" y="241.2">C</text>
<text x="26.4" y="241.2">R</text>
<text x="34.1" y="241.2">C1</text>
<text x="44.6" y="244.7">C2</text>
</g>
<g font-size="2.5">
<text x="133.1" y="26.3">SLVSA70E –MARCH 2011–REVISED DECEMBER 2016</text>
<text x="170.3" y="158.9">(1)</text>
</g>
<g font-size="2">
<text x="25.6" y="195.9">IN</text>
<text x="101.2" y="205.8">OUT</text>
</g>
<text font-size="1.8" x="69.4" y="252">Copyright © 2016, Texas Instruments Incorporated</text>
<g font-size="1.7">
<text x="79.9" y="196.4">BOOT</text>
<text x="87.1" y="202.8">O</text>
<text x="21.9" y="241.6">SS</text>
<text x="28.3" y="241.6">RT</text>
</g>
<g font-size="1.6" fill="#231f20">
<text x="121.9" y="198.3">100</text>
<text x="122.5" y="202.6">95</text>
<text x="122.5" y="207">90</text>
<text x="122.5" y="215.7">80</text>
<text x="122.5" y="211.3">85</text>
<text x="122.5" y="220.1">75</text>
<text x="122.5" y="224.4">70</text>
<text x="122.5" y="233.1">60</text>
<text x="122.5" y="228.8">65</text>
<text x="122.5" y="237.5">55</text>
<text x="122.5" y="241.9">50</text>
<text x="124.6" y="243.7">0</text>
<text x="134.7" y="243.7">1</text>
<text x="144.7" y="243.7">2</text>
<text x="150.2" y="245.3">Output Current - A</text>
<text x="154.7" y="243.7">3</text>
<text x="164.8" y="243.7">4</text>
<text x="174.8" y="243.7">5</text>
<text x="184.9" y="243.7">6</text>
</g>
<g font-size="1.3" fill="#231f20">
<text x="137.3" y="212.9">VIN = 8 V</text>
<text x="138.9" y="215.9">VIN = 12 V</text>
<text x="142.7" y="220.3">VIN = 17 V</text>
</g>
<text font-size="1.2" fill="#231f20" x="120.3" y="224.3" transform="rotate(-90 120.3 224.3)">Efficiency - %</text>
</svg>
